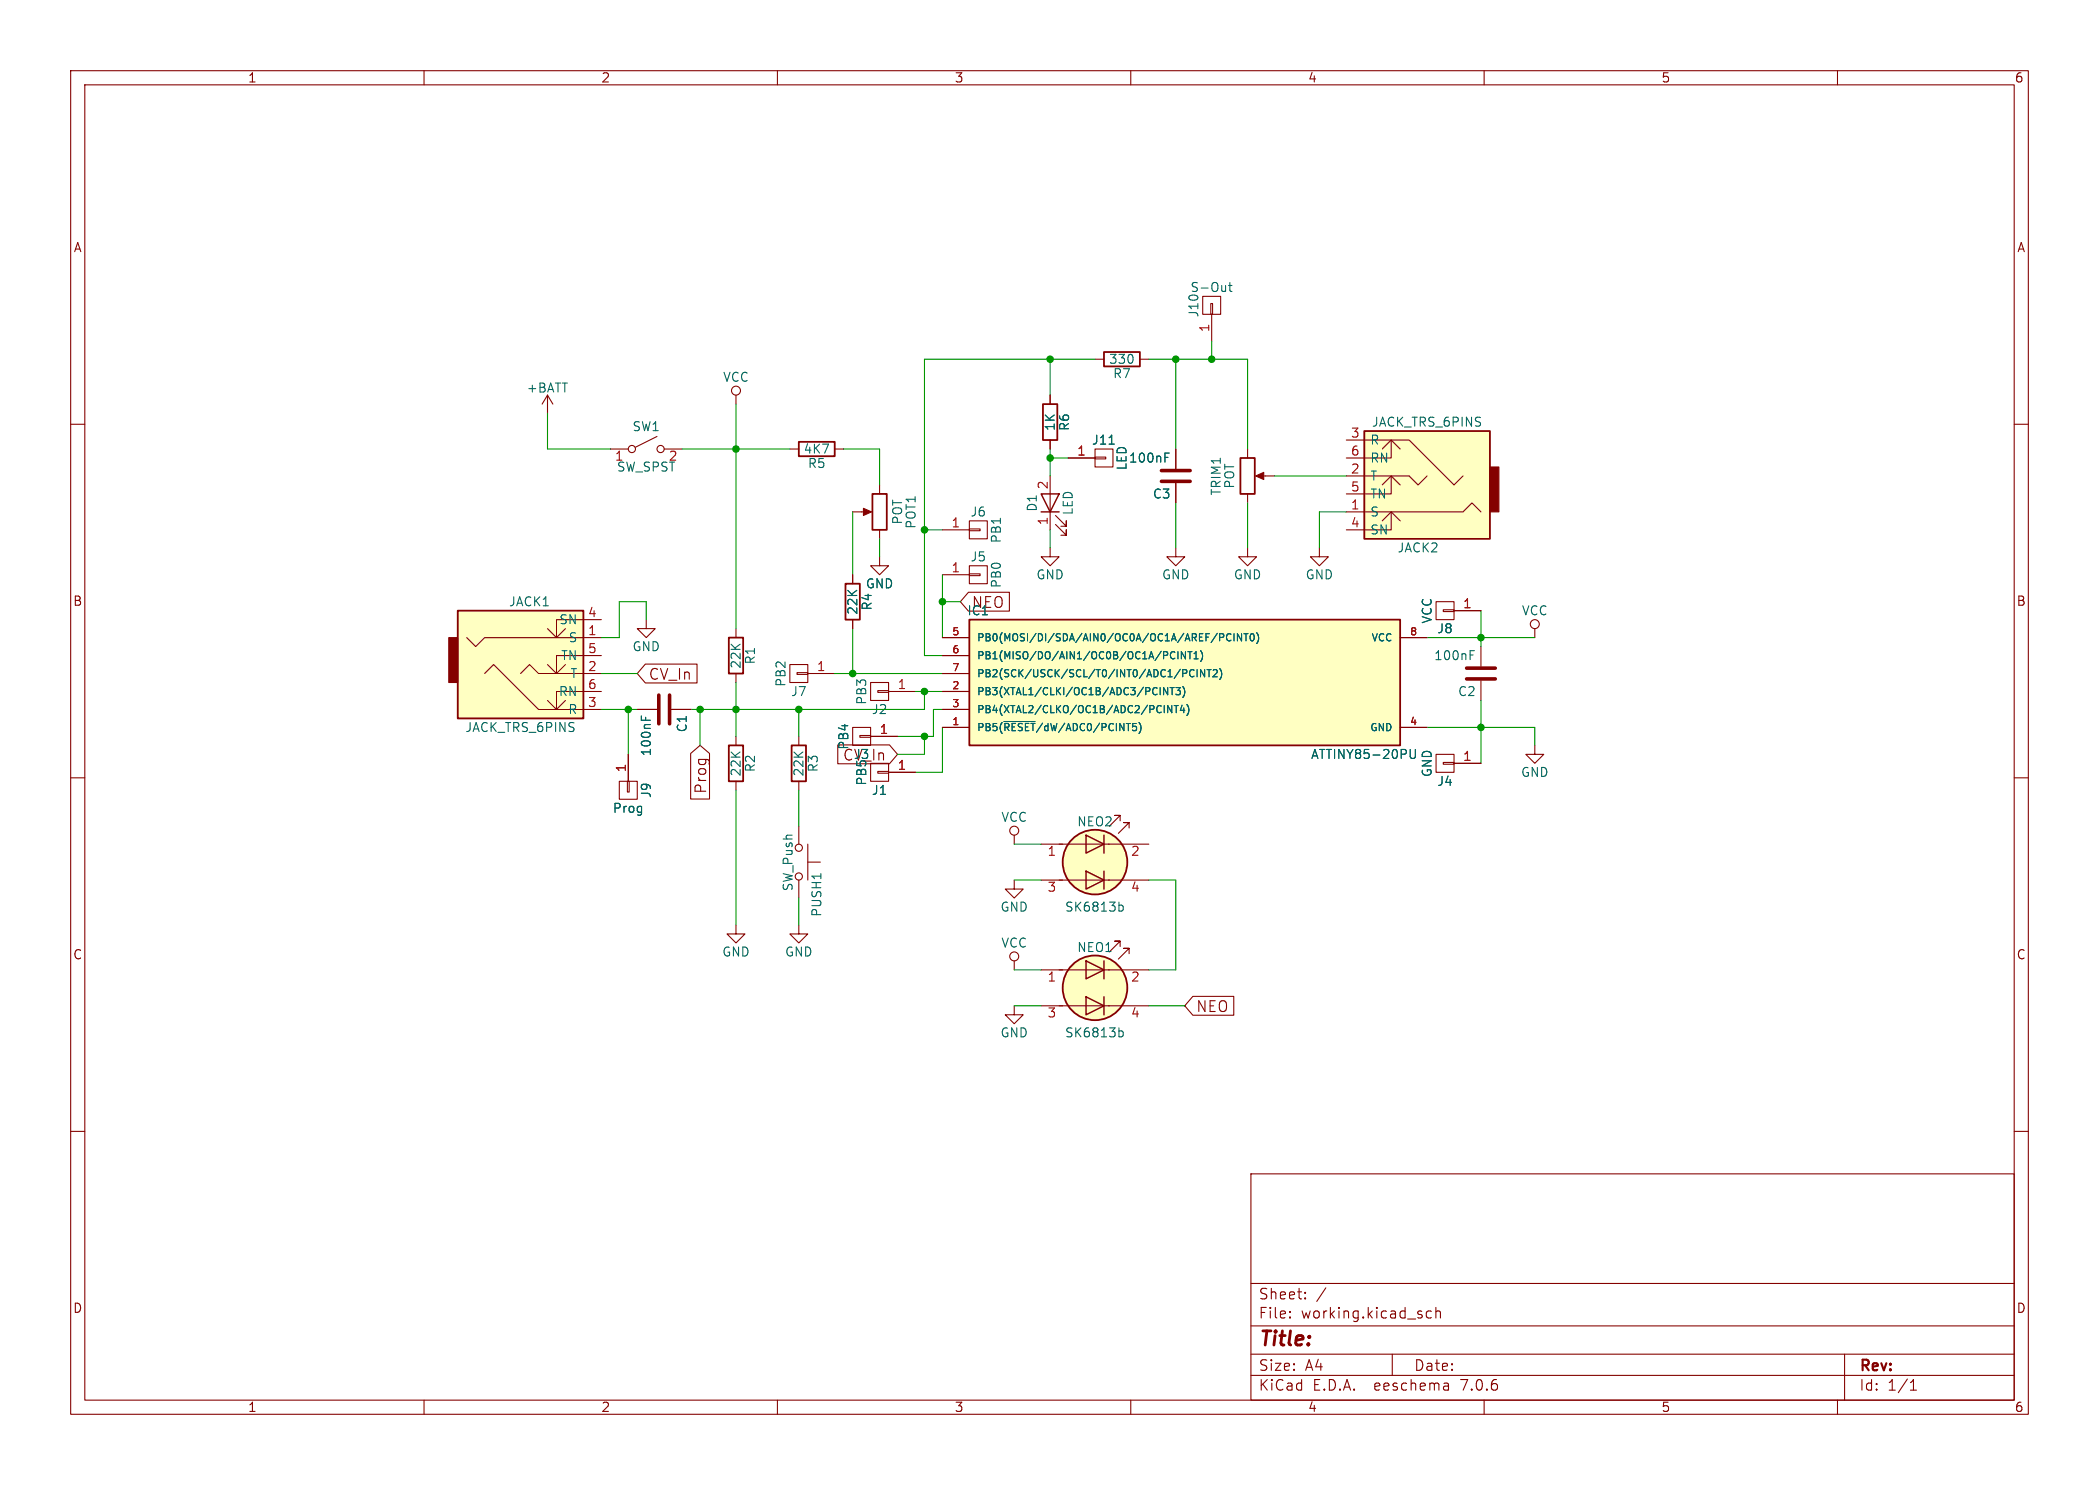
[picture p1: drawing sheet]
<svg xmlns="http://www.w3.org/2000/svg" width="297mm" height="210mm" viewBox="0 0 297 210" stroke-linecap="round" stroke-linejoin="round" font-family="sans-serif">
<g fill="none" stroke="#840000" stroke-width=".15">
<path d="M10 10h277v190h-277zM12 12h273v186h-273zM60 10v2M110 10v2M160 10v2M210 10v2M260 10v2M10 60h2M77.5 55.9l-.8 1.3M77.5 55.9v2.5M77.5 55.9l.7 1.3M104.1 55.9v1.3"/>
<path d="M148.6 55.9v1.3M154.9 50.8h1.3M161.3 50.8h1.3M170.2 41.9h2.5v2.6h-2.5zM171.3 42.9h.3v1.6h-.3zM171.4 44.5v3.8M285 60h2M86.4 63.5h2.5M93 61.7l-3.1 1.5M94 63.5h2.5M111.8 63.5h1.2M118.1 63.5h1.3"/>
<path d="M120.6 72.4h2.3M124.5 78.7v1.3h1.2l-1.2 1.3-1.3-1.3h1.3M124.5 68.6v1.3M124.5 74.9v1.3M133.3 74.9h3.9M137.2 74.8h1.5v.3h-1.5zM137.2 73.7h2.5v2.5h-2.5zM148.6 77.5v1.2h1.3l-1.3 1.3-1.3-1.3h1.3M148.6 62.2v1.3M148.6 67.3v7.6M149.4 74.2l1.5 1.5v-.8v.8h-.8M149.4 72.9l1.5 1.5v-.7v.7h-.8"/>
<path d="M151.1 64.8h3.8M154.9 64.6h1.6v.3h-1.6zM154.9 63.5h2.6v2.5h-2.6zM166.4 77.5v1.2h1.2l-1.2 1.3-1.3-1.3h1.3M166.4 63.5v2.8M166.4 68.3v2.8M176.5 77.5v1.2h1.3l-1.3 1.3-1.2-1.3h1.2M176.5 63.5v1.3M176.5 69.9v1.2M178.1 67.3h2.2M186.7 77.5v1.2h1.3l-1.3 1.3-1.3-1.3h1.3M190.5 72.4h16.5l1.3-1.3 1.2 1.3"/>
<path d="M190.5 62.2h8.9l6.3 6.4 1.3-1.3M190.5 67.3h8.9l1.3 1.3 1.2-1.3M195.6 63.5l1.2-1.3 1.3 1.3M195.6 68.6l1.2-1.3 1.3 1.3M195.6 73.7l1.2-1.3 1.3 1.3M196.8 62.2v2.6h-6.3M196.8 67.3v2.6h-6.3M196.8 72.4v2.5h-6.3M66 90.2l1.3 1.2 1.3-1.2h16.5M68.6 95.3l1.2-1.3 6.4 6.3h8.9M73.7 95.3l1.2-1.3 1.3 1.3h8.9M77.5 99.1l1.2 1.2 1.3-1.2"/>
<path d="M77.5 94l1.2 1.3 1.3-1.3M77.5 88.9l1.2 1.3 1.3-1.3M85.1 97.8h-6.4v2.5M85.1 92.7h-6.4v2.6M85.1 87.6h-6.4v2.6M91.3 93.9h7.3v2.7h-7.3l-1.1-1.3zM91.4 87.6v1.3h1.3l-1.3 1.3-1.2-1.3h1.2M104.1 88.9v1.3M104.1 95.3v1.2M111.8 94h2.5v2.5h-2.5zM112.8 95.1h1.5v.3h-1.5zM114.3 95.3h3.8"/>
<path d="M120.6 81.3v1.3M120.6 87.6v1.3M123.2 96.5h2.5v2.6h-2.5zM124.2 97.7h1.5v.2h-1.5zM125.7 97.8h3.8M133.3 95.3h3.9M133.3 90.2h3.9M133.3 92.7h3.9M133.3 97.8h3.9M133.3 81.3h3.9M137 83.8h5.8v2.6h-5.8l-1.1-1.3zM137.2 81.2h1.5v.2h-1.5z"/>
<path d="M137.2 80h2.5v2.6h-2.5zM198.1 90.2h3.8M203.2 85.1h2.5v2.5h-2.5zM204.2 86.2h1.5v.3h-1.5zM205.7 86.4h3.8M209.5 91.4v2.8M209.5 96.3v2.8M217.2 88.9v1.3M10 110h2M87.6 110.5h2.6v2.5h-2.6zM88.8 110.5h.2v1.5h-.2zM88.9 106.7v3.8"/>
<path d="M90.2 100.3h2.8M95 100.3h2.8M97.7 106.6l1.4-1.2 1.3 1.2v6.4h-2.7zM104.1 104.1v1.3M104.1 110.5v1.3M113 104.1v1.3M113 110.5v1.3M113 116.8v2.6M114.3 119.4v5.1M118.5 105.3h7.4l1.1 1.4-1.1 1.3h-7.4zM120.6 102.9h2.6v2.5h-2.6zM121.7 104h1.5v.3h-1.5z"/>
<path d="M123.2 108h2.5v2.5h-2.5zM123.2 104.1h3.8M124.2 109.1h1.5v.2h-1.5zM125.7 109.2h3.8M133.3 100.3h3.9M133.3 102.9h3.9M143.5 118.1v1.3M147.3 119.4h15.3M158.5 116.1v-.8h-.8h.8l-1.5 1.5M159.8 117.1v-.8h-.8h.8l-1.6 1.6M198.1 102.9h3.8M203.2 106.7h2.5v2.5h-2.5z"/>
<path d="M204.2 107.8h1.5v.3h-1.5zM205.7 108h3.8M217.2 105.4v1.3h1.2l-1.2 1.3-1.3-1.3h1.3M285 110h2M104.1 130.8v1.3h1.3l-1.3 1.3-1.2-1.3h1.2M113 130.8v1.3h1.3l-1.3 1.3-1.2-1.3h1.2M113 124.5v2.5M114.3 121.9h1.8M143.5 124.5v1.2h1.3l-1.3 1.3-1.3-1.3h1.3M143.5 135.9v1.3M147.3 137.2h15.3M147.3 124.5h15.3"/>
<path d="M158.5 133.9v-.8h-.8h.8l-1.5 1.5M159.8 134.9v-.8h-.8h.8l-1.6 1.5M10 160h2M143.5 142.2v1.3h1.3l-1.3 1.3-1.3-1.3h1.3M147.3 142.2h15.3M168.8 140.9h5.8v2.7h-5.8l-1.2-1.4zM285 160h2M177 166h108v32h-108zM60 198v2M110 198v2M160 198v2M177 194.5h108"/>
<path d="M177 191.5h108M177 187.5h108M177 181.5h108M182.5 186.3h.1l-.1 .1M182.5 186.3v.1M182.5 185.5v.1M182.5 185.5h.1l-.1 .1M184.7 183.6v.1M184.7 183.6h-.1l.1 .1M184.7 182.8v.1M184.7 182.8h-.1l.1 .1M187.6 182.1l-1.3 2"/>
<path d="M197 191.5v3M202.5 185.5l-.4-.1-.3 .3v.4l.2 .2 .1 .1 .4-.1M203.2 185.5a.37 .37 0 0 1 .6 .1v.8M203.2 184.9v1.5M204.9 195.7l.1 .9M205 196.5l-.2 .1M205 196h-.2M210 198v2M260 198v2M261 191.5v6.5M270.3 196.6h.9M270.3 195.5l.4-.4v1.5"/>
<circle cx="104.1" cy="55.2" r=".63"/>
<circle cx="89.4" cy="63.5" r=".51"/>
<circle cx="93.5" cy="63.5" r=".51"/>
<circle cx="217.2" cy="88.3" r=".63"/>
<circle cx="113" cy="119.9" r=".51"/>
<circle cx="143.5" cy="117.5" r=".63"/>
<circle cx="113" cy="124" r=".51"/>
<circle cx="143.5" cy="135.3" r=".63"/>
</g>
<g fill="none" stroke="#840000" stroke-width=".25">
<path d="M147.6 57.2h2v5h-2zM156.2 49.8h5.1v2h-5.1zM113 62.5h5.1v2h-5.1zM123.4 69.9h2.1v5h-2.1zM175.5 64.8h2v5.1h-2zM193 61h17.8v15.2h-17.8zM64.8 86.4h17.7v15.2h-17.7zM103.1 90.2h2.1v5.1h-2.1zM119.6 82.6h2.1v5h-2.1zM137.2 87.6h60.9v17.8h-60.9zM103.1 105.4h2.1v5.1h-2.1zM112 105.4h2v5.1h-2z"/>
<circle cx="154.9" cy="139.7" r="4.6"/>
<circle cx="154.9" cy="121.9" r="4.6"/>
</g>
<g fill="none" stroke="#006464" stroke-width=".15">
<path d="M174 39.9v1.1l.1 .2h.2M173.8 40.4h.5M156.9 62.8h.8M164.8 64.7h.5M164.8 64.1h.6M164.2 97.2v1.1M164.7 99.8v1M165.2 97.2v1.1l-.6-1.1v1.1M165.6 97.2h.5M165.7 93l.3 .2 .2-.1M165.8 99.8v1l-.6-1v1M165.9 97.2v1.1"/>
<path d="M166.1 99.8h.6M166.2 92.3l-.2-.1-.3 .1M166.4 97.2h.6l-.3 .4 .3 .1v.5l-.2 .1-.4-.1M166.4 99.8v1M166.7 92.2v1M167.3 99.7l-.3 .8h.6M167.4 97.1a1.16 1.16 0 0 1 0 1.5M167.4 94.7h.3l.2 .2-.1 .3h-.4M167.7 92.2v1l-.5-1v1M167.9 99.6a1.16 1.16 0 0 1 0 1.6M168.1 92.2h.6M168.4 92.2v1"/>
<path d="M168.9 94.8a.48 .48 0 0 0-.6 .3 .48 .48 0 0 0 .5 .6l.1-.1M168.9 93.2h.6M168.9 92.4l.3-.2v1M169.4 94.7v1M169.9 92a1.16 1.16 0 0 1 0 1.6M170.4 94.7v1l-.5-1v1M170.8 94.7h.6M171.1 94.7v1M171.7 94.8l.3-.1 .2 .3-.6 .7h.6M172.6 94.6a1.16 1.16 0 0 1 0 1.5M172.6 90.1h.5l.1-.1-.1-.3-.5-.1v1M174.2 89.7a.48 .48 0 0 0-.7 .4 .48 .48 0 0 0 .5 .5l.2-.1"/>
<path d="M174.6 89.6v1M175.7 89.6v1l-.6-1v1M176 89.6h.6M176.3 89.6v1M177 89.7l.1-.1a.54 .54 0 0 1 .4 .5 .54 .54 0 0 1-.4 .5l-.1-.1-.1-.3zM177.8 89.5a1.16 1.16 0 0 1 0 1.5M208 92.6h.4M208 92h.6M90.7 101.3v.6M91.4 101.4v.5M142.1 102h4.3M160.8 102.8v.4"/>
<path d="M161.2 102.2a1.16 1.16 0 0 1 0 1.5M167.5 100.1v.7M199.5 106v1l.3 .3 .3-.1 .2-.2v-1M116.1 123.5v.8M158.3 128.1l.4-.1 .2 .2v.4l-.1 .2h-.5M158.3 145.8h.4l.2 .2v.4l-.1 .2h-.5"/>
</g>
<g fill="#ffffc2" stroke="#ffffc2" stroke-width=".14">
<path d="M64.8 86.4h17.7v15.2h-17.7z"/>
<path d="M193 61h17.8v15.2h-17.8z"/>
<path d="M137.2 87.6h60.9v17.8h-60.9z"/>
<circle cx="154.9" cy="139.7" r="4.6"/>
<circle cx="154.9" cy="121.9" r="4.6"/>
</g>
<g fill="#840000" stroke="#840000" stroke-width=".15">
<path d="M63.5 90.2h1.3v6.3h-1.3z"/>
<path d="M210.8 66h1.3v6.4h-1.3z"/>
<path d="M177.7 67.3l1.1-.5v1z"/>
<path d="M122.2 71.9l1.1 .5-1.1 .5z"/>
</g>
<path d="M164.3 66.5h4.1M164.3 68.1h4.1M93.2 98.3v4.1M94.7 98.3v4.1M207.5 94.5h4.1M207.5 96h4.1" fill="none" stroke="#840000" stroke-width=".51"/>
<path d="M147.3 69.9h2.6l-1.3 2.5zM147.3 72.4h2.6M153.7 118.1l2.5 1.3-2.5 1.3zM156.2 118.1v2.6M153.7 135.9l2.5 1.3-2.5 1.2zM153.7 123.2l2.5 1.3-2.5 1.2zM156.2 123.2v2.5M156.2 135.9v2.5M153.7 141l2.5 1.2-2.5 1.3zM156.2 141v2.5" fill="none" stroke="#840000" stroke-width=".2"/>
<g fill="none" stroke="#009600" stroke-width=".15">
<path d="M77.5 58.4v5.1h8.9M104.1 57.2v31.7M148.6 50.8v5.1M154.9 50.8h-24.1v41.9h2.5M162.6 50.8h13.9v12.7M166.4 50.8v12.7M171.4 48.3v2.5M96.5 63.5h15.3M119.4 63.5h5.1v5.1M120.6 72.4v8.9M124.5 76.2v2.5M130.8 74.9h2.5"/>
<path d="M148.6 63.5v3.8M148.6 74.9v2.6M148.6 64.8h2.5M166.4 71.1v6.4M176.5 71.1v6.4M180.3 67.3h10.2M190.5 72.4h-3.8v5.1M85.1 95.3h5.1M91.4 87.6v-2.5h-3.8v5.1h-2.5M104.1 96.5v7.6M118.1 95.3h15.2M120.6 88.9v6.4"/>
<path d="M129.5 97.8h3.8M130.8 97.8v2.5h-33M133.3 81.3v8.9M133.3 85.1h2.6M201.9 90.2h15.3M209.5 86.4v5M209.5 99.1v8.9M85.1 100.3h5.1M88.9 100.3v6.4M99.1 100.3v5.1M104.1 111.8v19M113 100.3v3.8"/>
<path d="M113 111.8v5M130.8 104.1v2.6h-3.8M133.3 100.3h-1.2v3.8h-5.1M133.3 102.9v6.3h-3.8M143.5 119.4h3.8M201.9 102.9h15.3v2.5M113 127v3.8M143.5 124.5h3.8M143.5 137.2h3.8M162.6 124.5h3.8v12.7h-3.8M143.5 142.2h3.8M162.6 142.2h5"/>
</g>
<g fill="#009600" stroke="#009600" stroke-width=".15">
<circle cx="209.5" cy="90.2" r=".46"/>
<circle cx="171.4" cy="50.8" r=".46"/>
<circle cx="148.6" cy="50.8" r=".46"/>
<circle cx="166.4" cy="50.8" r=".46"/>
<circle cx="209.5" cy="102.9" r=".46"/>
<circle cx="130.8" cy="74.9" r=".46"/>
<circle cx="113" cy="100.3" r=".46"/>
<circle cx="104.1" cy="100.3" r=".46"/>
<circle cx="88.9" cy="100.3" r=".46"/>
<circle cx="99.1" cy="100.3" r=".46"/>
<circle cx="104.1" cy="63.5" r=".46"/>
<circle cx="130.8" cy="104.1" r=".46"/>
<circle cx="133.3" cy="85.1" r=".46"/>
<circle cx="130.8" cy="97.8" r=".46"/>
<circle cx="120.6" cy="95.3" r=".46"/>
<circle cx="148.6" cy="64.8" r=".46"/>
</g>
<text font-size="2.8" fill="#840000" x="178" y="190.9">Title:</text>
<g font-size="2.1" fill="#840000">
<text x="137.4" y="86.2">NEO</text>
<text x="91.7" y="96.3">CV_In</text>
<text x="119.2" y="107.8">CV_In</text>
<text x="100.2" y="112.3" transform="rotate(-90 100.2 112.3)">Prog</text>
<text x="169.2" y="143.3">NEO</text>
<text x="178" y="184">Sheet:</text>
<text x="178" y="186.7">File:</text>
<text x="184.1" y="186.7">working.kicad_sch</text>
<text x="178" y="196.9">KiCad</text>
<text x="178" y="194.1">Size:</text>
<text x="184.7" y="194.1">A4</text>
<text x="185.7" y="196.9">E.D.A.</text>
<text x="194.6" y="196.9">eeschema</text>
<text x="200" y="194.1">Date:</text>
<text x="207" y="196.9">7.0.6</text>
<text x="263" y="194.3">Rev:</text>
<text x="263" y="196.9">Id:</text>
<text x="267.1" y="196.9">1/1</text>
</g>
<g font-size="1.8" fill="#840000">
<text x="35" y="11.9">1</text>
<text x="85" y="11.9">2</text>
<text x="135" y="11.9">3</text>
<text x="185" y="11.9">4</text>
<text x="235" y="11.9">5</text>
<text x="285" y="11.9">6</text>
<text x="10.3" y="35.9">A</text>
<text x="285.3" y="35.9">A</text>
<text x="10.3" y="85.9">B</text>
<text x="285.3" y="85.9">B</text>
<text x="10.3" y="135.9">C</text>
<text x="285.3" y="135.9">C</text>
<text x="10.3" y="185.9">D</text>
<text x="285.3" y="185.9">D</text>
<text x="35" y="199.9">1</text>
<text x="85" y="199.9">2</text>
<text x="135" y="199.9">3</text>
<text x="185" y="199.9">4</text>
<text x="235" y="199.9">5</text>
<text x="285" y="199.9">6</text>
</g>
<g font-size="1.8" fill="#006464">
<text x="168.4" y="41.5">S-Out</text>
<text x="169.8" y="45" transform="rotate(-90 169.8 45)">J10</text>
<text x="156.8" y="51.7">330</text>
<text x="157.4" y="53.7">R7</text>
<text x="74.4" y="55.7">+BATT</text>
<text x="102.2" y="54.2">VCC</text>
<text x="86.9" y="65.5">1</text>
<text x="89.4" y="61.2">SW1</text>
<text x="94.5" y="65.5">2</text>
<text x="113.6" y="64.4">4K7</text>
<text x="149.5" y="61" transform="rotate(-90 149.5 61)">1K</text>
<text x="151.5" y="61" transform="rotate(-90 151.5 61)">R6</text>
<text x="154.4" y="63.1">J11</text>
<text x="159.7" y="65.6">100nF</text>
<text x="193.8" y="63.1">R</text>
<text x="193.8" y="65.6">RN</text>
<text x="194" y="60.6">JACK_TRS_6PINS</text>
<text x="87.2" y="66.9">SW_SPST</text>
<text x="114.2" y="66.4">R5</text>
<text x="159.6" y="66.6" transform="rotate(-90 159.6 66.6)">LED</text>
<text x="163" y="70.7">C3</text>
<text x="172.9" y="70.2" transform="rotate(-90 172.9 70.2)">TRIM1</text>
<text x="174.9" y="69.2" transform="rotate(-90 174.9 69.2)">POT</text>
<text x="193.8" y="68.2">T</text>
<text x="193.8" y="70.7">TN</text>
<text x="127.9" y="74.3" transform="rotate(-90 127.9 74.3)">POT</text>
<text x="129.8" y="74.9" transform="rotate(-90 129.8 74.9)">POT1</text>
<text x="137.2" y="73.3">J6</text>
<text x="141.8" y="76.9" transform="rotate(-90 141.8 76.9)">PB1</text>
<text x="146.9" y="72.5" transform="rotate(-90 146.9 72.5)">D1</text>
<text x="152" y="72.9" transform="rotate(-90 152 72.9)">LED</text>
<text x="193.8" y="73.3">S</text>
<text x="193.8" y="75.8">SN</text>
<text x="122.4" y="83.4">GND</text>
<text x="137.2" y="79.6">J5</text>
<text x="141.8" y="83.3" transform="rotate(-90 141.8 83.3)">PB0</text>
<text x="146.6" y="82.1">GND</text>
<text x="164.3" y="82.1">GND</text>
<text x="174.5" y="82.1">GND</text>
<text x="184.7" y="82.1">GND</text>
<text x="197.7" y="78.3">JACK2</text>
<text x="71.9" y="86">JACK1</text>
<text x="79" y="88.5">SN</text>
<text x="121.5" y="87" transform="rotate(-90 121.5 87)">22K</text>
<text x="123.5" y="86.4" transform="rotate(-90 123.5 86.4)">R4</text>
<text x="136.8" y="87.2">IC1</text>
<text x="202.8" y="88.3" transform="rotate(-90 202.8 88.3)">VCC</text>
<text x="203.3" y="89.8">J8</text>
<text x="215.3" y="87.2">VCC</text>
<text x="79.3" y="93.6">TN</text>
<text x="80.4" y="91">S</text>
<text x="89.4" y="92.3">GND</text>
<text x="105" y="94.7" transform="rotate(-90 105 94.7)">22K</text>
<text x="107" y="94.1" transform="rotate(-90 107 94.1)">R1</text>
<text x="202.8" y="93.6">100nF</text>
<text x="79" y="98.7">RN</text>
<text x="80.3" y="101.2">R</text>
<text x="80.6" y="96.1">T</text>
<text x="111.4" y="97.2" transform="rotate(-90 111.4 97.2)">PB2</text>
<text x="111.8" y="98.7">J7</text>
<text x="122.8" y="99.8" transform="rotate(-90 122.8 99.8)">PB3</text>
<text x="123.3" y="101.2">J2</text>
<text x="206.2" y="98.7">C2</text>
<text x="65.8" y="103.7">JACK_TRS_6PINS</text>
<text x="92.3" y="107" transform="rotate(-90 92.3 107)">100nF</text>
<text x="97.4" y="103.7" transform="rotate(-90 97.4 103.7)">C1</text>
<text x="120.2" y="106.1" transform="rotate(-90 120.2 106.1)">PB4</text>
<text x="120.7" y="107.5">J3</text>
<text x="185.4" y="107.5">ATTINY85-20PU</text>
<text x="92.3" y="113" transform="rotate(-90 92.3 113)">J9</text>
<text x="105" y="109.9" transform="rotate(-90 105 109.9)">22K</text>
<text x="107" y="109.3" transform="rotate(-90 107 109.3)">R2</text>
<text x="113.9" y="109.9" transform="rotate(-90 113.9 109.9)">22K</text>
<text x="115.9" y="109.3" transform="rotate(-90 115.9 109.3)">R3</text>
<text x="122.8" y="111.2" transform="rotate(-90 122.8 111.2)">PB5</text>
<text x="123.3" y="112.6">J1</text>
<text x="202.8" y="110" transform="rotate(-90 202.8 110)">GND</text>
<text x="203.3" y="111.4">J4</text>
<text x="215.1" y="110.1">GND</text>
<text x="86.6" y="115.2">Prog</text>
<text x="141.6" y="116.4">VCC</text>
<text x="152.3" y="117.1">NEO2</text>
<text x="112.4" y="126.1" transform="rotate(-90 112.4 126.1)">SW_Push</text>
<text x="116.4" y="129.8" transform="rotate(-90 116.4 129.8)">PUSH1</text>
<text x="141.5" y="129.1">GND</text>
<text x="150.6" y="129.1">SK6813b</text>
<text x="102.1" y="135.5">GND</text>
<text x="111" y="135.5">GND</text>
<text x="141.6" y="134.2">VCC</text>
<text x="152.3" y="134.8">NEO1</text>
<text x="141.5" y="146.9">GND</text>
<text x="150.6" y="146.9">SK6813b</text>
</g>
<g font-size="1.8" fill="#a90000">
<text x="171.2" y="47.1" transform="rotate(-90 171.2 47.1)">1</text>
<text x="152.3" y="64.5">1</text>
<text x="191.1" y="62">3</text>
<text x="191.1" y="64.5">6</text>
<text x="148.3" y="69.3" transform="rotate(-90 148.3 69.3)">2</text>
<text x="191.1" y="67.1">2</text>
<text x="191.1" y="69.6">5</text>
<text x="134.5" y="74.7">1</text>
<text x="148.3" y="74.4" transform="rotate(-90 148.3 74.4)">1</text>
<text x="191.1" y="72.1">1</text>
<text x="191.1" y="74.7">4</text>
<text x="134.5" y="81">1</text>
<text x="83.1" y="89.9">1</text>
<text x="83.1" y="87.4">4</text>
<text x="206.9" y="86.1">1</text>
<text x="83.1" y="95">2</text>
<text x="83.1" y="92.5">5</text>
<text x="115.5" y="95">1</text>
<text x="83.1" y="100.1">3</text>
<text x="83.1" y="97.5">6</text>
<text x="126.9" y="97.5">1</text>
<text x="124.4" y="103.9">1</text>
<text x="206.9" y="107.7">1</text>
<text x="88.6" y="109.3" transform="rotate(-90 88.6 109.3)">1</text>
<text x="126.9" y="109">1</text>
<text x="148.1" y="121.4">1</text>
<text x="159.9" y="121.4">2</text>
<text x="148.1" y="126.4">3</text>
<text x="159.9" y="126.4">4</text>
<text x="148.1" y="139.1">1</text>
<text x="159.9" y="139.1">2</text>
<text x="148.1" y="144.2">3</text>
<text x="159.9" y="144.2">4</text>
</g>
<g font-size="1.4" fill="#a90000">
<text x="134.6" y="89.9">5</text>
<text x="199.4" y="89.9">8</text>
<text x="134.6" y="92.5">6</text>
<text x="134.6" y="95">7</text>
<text x="134.6" y="97.5">2</text>
<text x="134.6" y="100.1">3</text>
<text x="134.6" y="102.6">1</text>
<text x="199.4" y="102.6">4</text>
</g>
<g font-size="1.4" fill="#006464">
<text x="138.2" y="90.9">PB0(MOSI/DI/SDA/AIN0/OC0A/OC1A/AREF/PCINT0)</text>
<text x="138.2" y="93.4">PB1(MISO/DO/AIN1/OC0B/OC1A/PCINT1)</text>
<text x="138.2" y="96">PB2(SCK/USCK/SCL/T0/INT0/ADC1/PCINT2)</text>
<text x="193.9" y="90.9">VCC</text>
<text x="138.2" y="98.5">PB3(XTAL1/CLKI/OC1B/ADC3/PCINT3)</text>
<text x="138.2" y="101.1">PB4(XTAL2/CLKO/OC1B/ADC2/PCINT4)</text>
<text x="138.2" y="103.6">PB5(~{RESET}/dW/ADC0/PCINT5)</text>
<text x="193.8" y="103.6">GND</text>
</g>
</svg>
